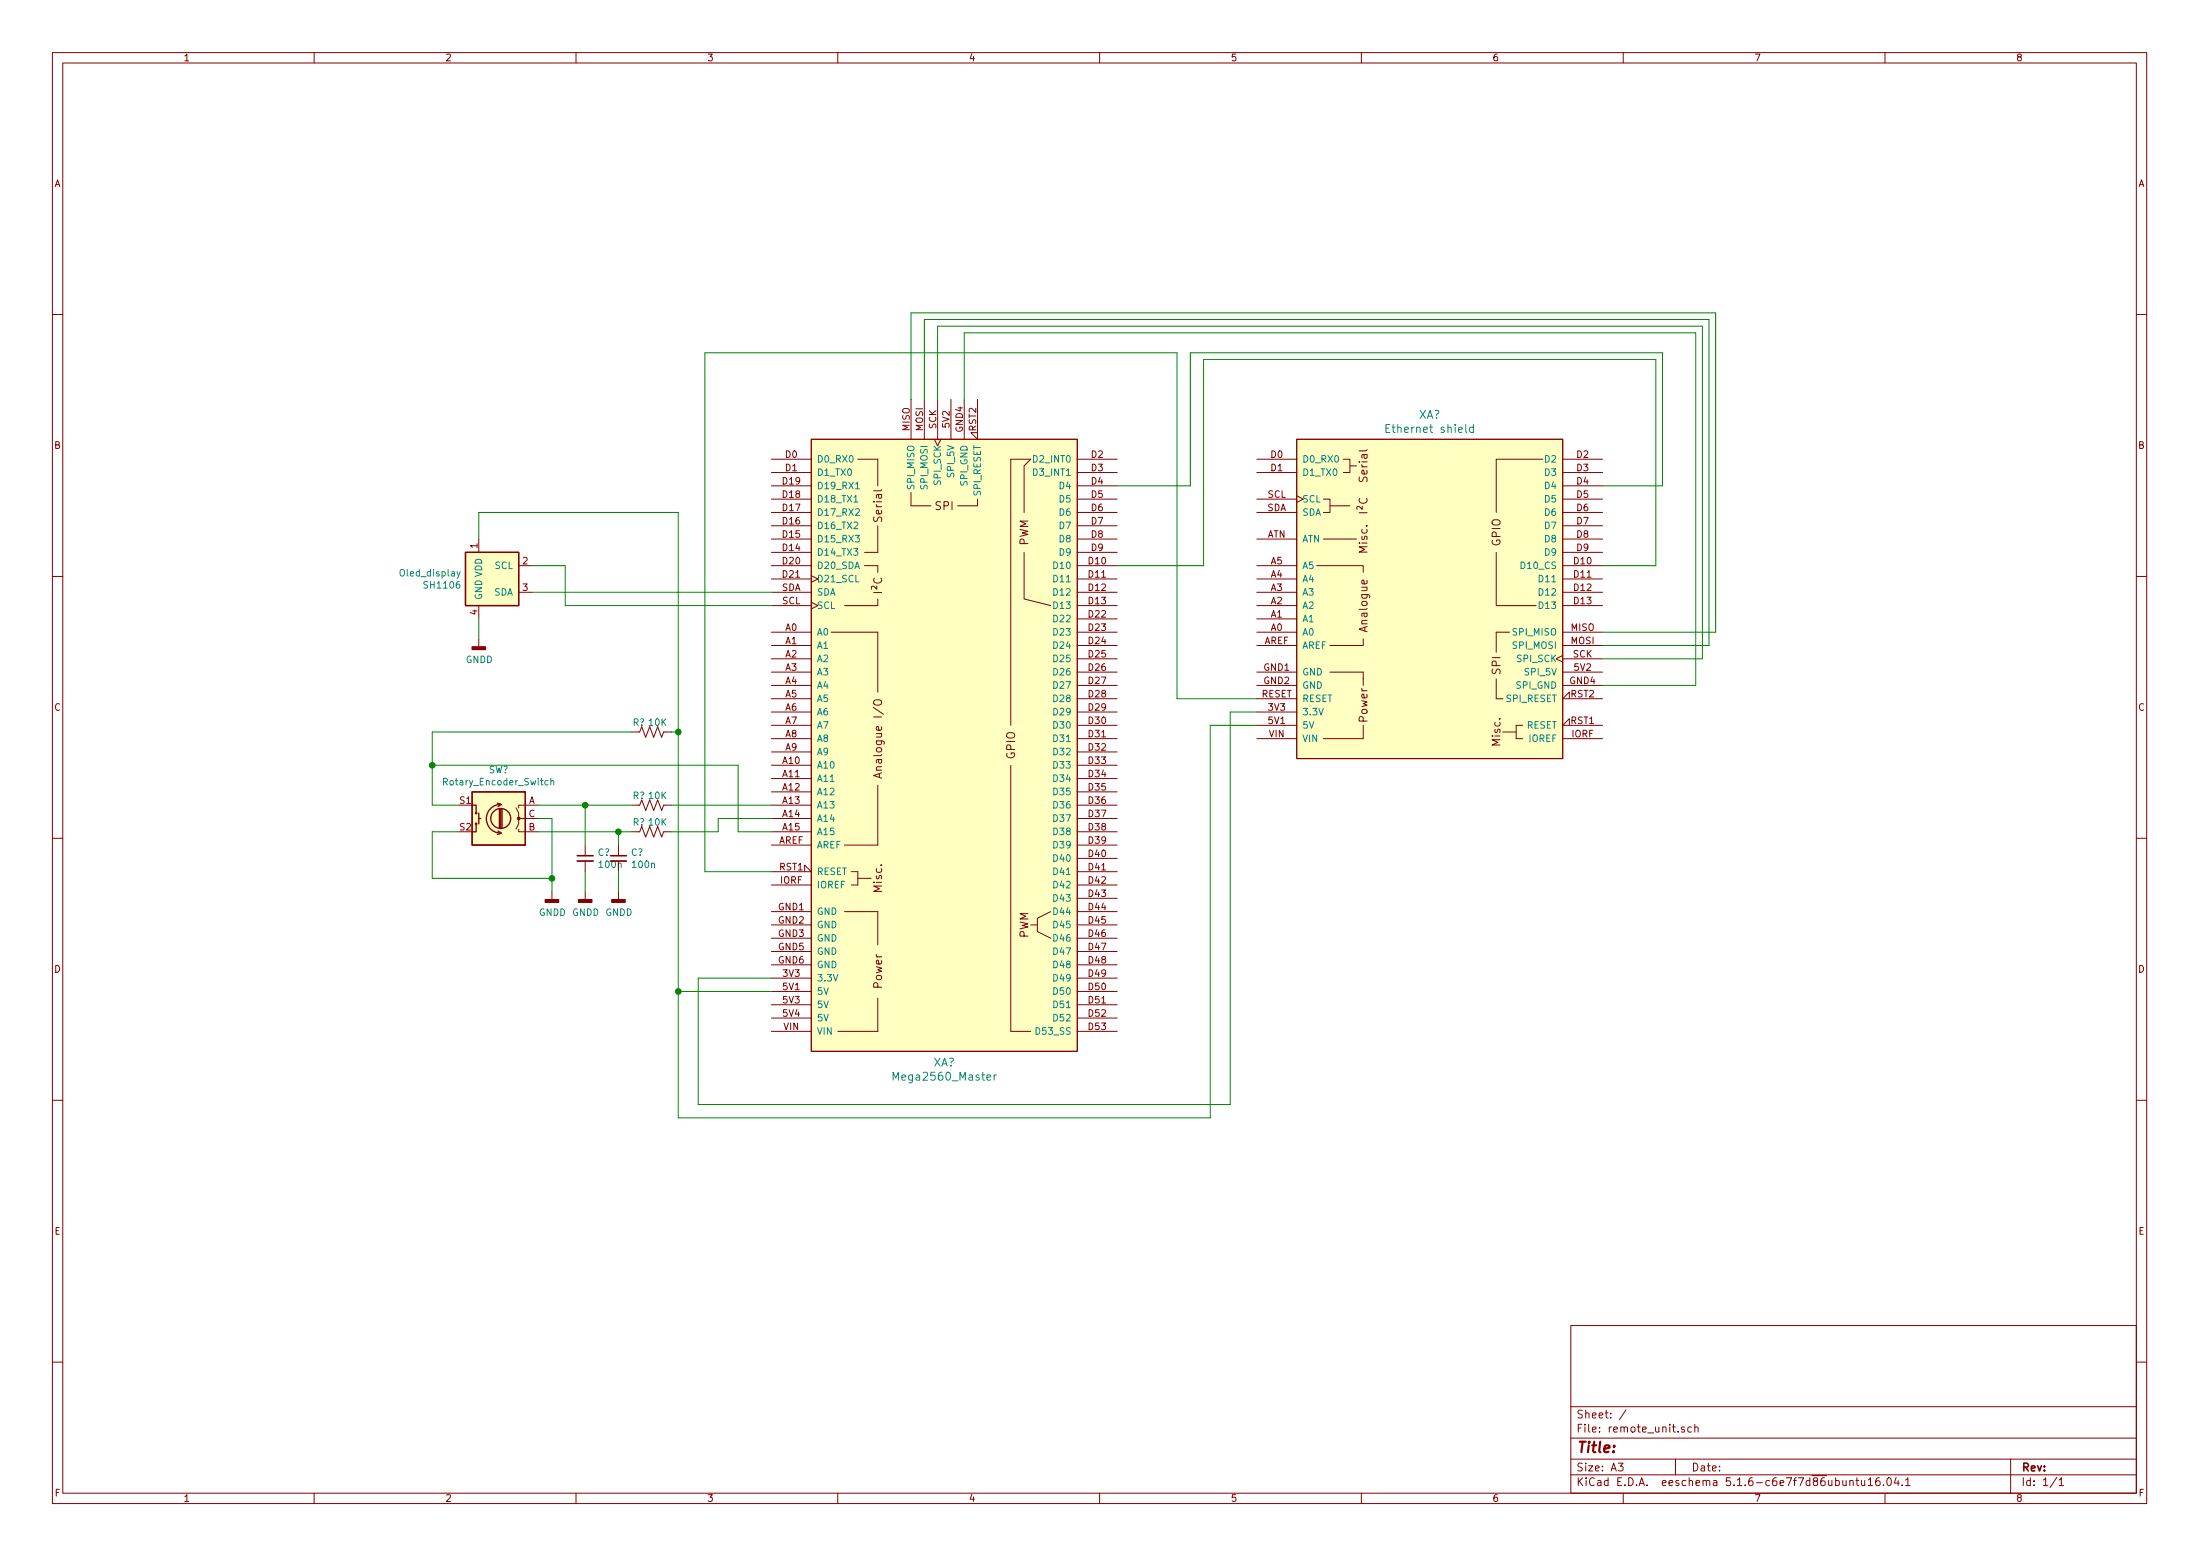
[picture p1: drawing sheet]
<svg xmlns="http://www.w3.org/2000/svg" width="420mm" height="297mm" viewBox="0 0 420 297" stroke-linecap="round" stroke-linejoin="round" font-family="sans-serif">
<g fill="none" stroke="#840000" stroke-width=".19">
<path d="M10 10h400v277h-400zM12 12h396v273.1h-396zM60 10v2M110 10v2M160 10v2M210 10v2M260 10v2M310 10v2M360 10v2M10 60h2M174 76.2v7.7M176.5 76.2v7.7"/>
<path d="M179.1 76.2v7.7M181.6 76.2v7.7M184.1 76.2v7.7M186.7 76.2v7.7l-1.3-1.3h1.3M408 60h2M147.3 87.7h7.6M147.3 90.2h7.6M147.3 92.7h7.6M147.3 95.3h7.6M147.3 97.8h7.6M154.9 83.9h50.8v116.8h-50.8zM163.8 87.7h3.8z"/>
<path d="M167.6 87.7v5zM174 94v2.6zM174 96.6h3.8zM178.4 83.9l.7 1.2 .6-1.2M182.9 96.6h3.8zM186.7 95.3v1.3zM193 87.7v50.8zM193 87.7h3.8l-1.2 1.2v8.9M205.7 87.7h7.7M205.7 90.2h7.7M205.7 92.7h7.7M205.7 95.3h7.7"/>
<path d="M205.7 97.8h7.7M240 87.7h7.6M240 90.2h7.6M240 95.3h7.6M240 97.8h7.6M247.6 83.9h50.8v60.9h-50.8zM247.6 94.7l1.3 .6-1.3 .6M252.7 95.3h1.3v2.5h-1.3M254 96.6h3.8M256.5 87.7h1.3v2.5h-1.3M257.8 88.9h1.3M294.6 87.7h-8.9v10.1"/>
<path d="M298.4 87.7h7.7M298.4 90.2h7.7M298.4 92.7h7.7M298.4 95.3h7.7M298.4 97.8h7.7M10 110h2M91.4 102.9v2.5M91.4 115.6v2.5M99.1 108h2.5M99.1 113.1h2.5M147.3 108h7.6M147.3 113.1h7.6"/>
<path d="M147.3 102.9h7.6M147.3 115.6h7.6M147.3 110.5h7.6M147.3 100.4h7.6M147.3 105.4h7.6M154.9 109.9l1.3 .6-1.3 .7M154.9 115l1.3 .6-1.3 .6M161.3 115.6h6.3zM165.1 108h2.5zM165.1 105.4h2.5zM167.6 114.3v1.3zM167.6 108v1.3z"/>
<path d="M167.6 100.4v5zM195.6 105.4v8.9l5.1 1.3M205.7 108h7.7M205.7 113.1h7.7M205.7 102.9h7.7M205.7 118.1h7.7M205.7 115.6h7.7M205.7 110.5h7.7M205.7 100.4h7.7M205.7 105.4h7.7M240 108h7.6M240 113.1h7.6"/>
<path d="M240 102.9h7.6M240 118.1h7.6M240 115.6h7.6M240 110.5h7.6M251.5 108h8.8v1.3M252.7 102.9h6.4M261 110.8l.1 .4-.2 .3-.8-.1v-.6l.3-.1 .2 .8M285.7 105.4v10.2h7.7M298.4 108h7.7M298.4 113.1h7.7M298.4 102.9h7.7M298.4 115.6h7.7"/>
<path d="M298.4 110.5h7.7M298.4 100.4h7.7M298.4 105.4h7.7M408 110h2M91.4 122v1.5M120.6 139.7h1.6l.4-1 .7 2.1 .8-2.1 .7 2.1 .8-2.1 .8 2.1 .3-1.1h1.6M147.3 135.9h7.6M147.3 138.5h7.6M147.3 128.3h7.6M147.3 120.7h7.6M147.3 123.2h7.6M147.3 130.8h7.6"/>
<path d="M147.3 133.4h7.6M147.3 125.8h7.6M158.7 120.7h8.9v11.4M167.1 133.7a1.04 1.04 0 0 1 1.3 .2l-.1 .5a.99 .99 0 0 1-1.4-.1v-.4zM205.7 135.9h7.7M205.7 138.5h7.7M205.7 128.3h7.7M205.7 120.7h7.7M205.7 123.2h7.7M205.7 130.8h7.7M205.7 133.4h7.7M205.7 125.8h7.7"/>
<path d="M240 135.9h7.6M240 138.5h7.6M240 128.3h7.6M240 120.7h7.6M240 123.2h7.6M240 130.8h7.6M240 133.4h7.6M254 128.3h6.3zM260.3 122v1.2h-6.3M260.3 128.3v2.5M260.3 138.5v2.5M285.7 129.6v3.8z"/>
<path d="M285.7 120.7v3.8zM285.7 133.4h1.3zM285.7 120.7h2.6zM287 139.7h2.6zM289.6 138.5v2.5zM289.6 138.5h1.2zM298.4 125.1l-1.2 .7 1.2 .6M298.4 128.3h7.7M298.4 120.7h7.7M298.4 123.2h7.7M298.4 130.8h7.7M298.4 125.8h7.7"/>
<path d="M299.7 138.5v-1.3l-1.3 1.3h7.7M299.7 133.4v-1.3l-1.3 1.3h7.7M98.6 154.2l.5 1v1h.5M99.1 158.3v.5h3.8M102.9 153.7h-3.8v.5M102.9 156.2h-3.8v1.1l-.5 1M120.6 158.8h1.6l.4-1 .7 2 .8-2 .7 2 .8-2 .8 2 .3-1h1.6M120.6 153.7h1.6l.4-1 .7 2 .8-2 .7 2 .8-2 .8 2 .3-1h1.6M147.3 158.8h7.6M147.3 153.7h7.6M147.3 156.2h7.6M147.3 141h7.6"/>
<path d="M147.3 146.1h7.6M147.3 148.6h7.6M147.3 151.2h7.6M147.3 143.5h7.6M167.6 149.9v11.4M167.9 147.7v.7M168.4 147.5l-1.5 .5 1.5 .6M193 146.1v50.8zM205.7 158.8h7.7M205.7 153.7h7.7M205.7 156.2h7.7M205.7 141h7.7"/>
<path d="M205.7 146.1h7.7M205.7 148.6h7.7M205.7 151.2h7.7M205.7 143.5h7.7M240 141h7.6M252.7 141h7.6zM289.6 141h1.2zM298.4 141h7.7M10 160h2M105.4 170.2v1.5M111.8 161.3v2.1M111.8 164.4v2"/>
<path d="M111.8 170.2v1.5M118.1 161.3v2.1M118.1 164.4v2M118.1 170.2v1.5M147.3 166.4h7.6l-1.2-1.3v1.3M147.3 176.6h7.6M147.3 161.3h7.6M147.3 168.9h7.6M147.3 174h7.6M147.3 179.1h7.6M161.3 174h6.3zM161.3 161.3h6.3z"/>
<path d="M162.6 168.9h1.2zM162.6 166.4h1.2zM163.8 167.7h2.6zM163.8 166.4v2.5zM167.6 174v6.4zM196.8 176.6h1.3M200.7 174l-2.6 1.3v2.5l2.6 1.3M205.7 176.6h7.7M205.7 161.3h7.7M205.7 163.9h7.7M205.7 166.4h7.7M205.7 168.9h7.7"/>
<path d="M205.7 171.5h7.7M205.7 174h7.7M205.7 179.1h7.7M408 160h2M147.3 196.9h7.6M147.3 186.7h7.6M147.3 189.3h7.6M147.3 191.8h7.6M147.3 194.3h7.6M147.3 181.6h7.6M147.3 184.2h7.6M160 196.9h7.6z"/>
<path d="M167.6 190.5v6.4zM193 196.9h3.8M205.7 196.9h7.7M205.7 186.7h7.7M205.7 189.3h7.7M205.7 191.8h7.7M205.7 194.3h7.7M205.7 181.6h7.7M205.7 184.2h7.7M10 210h2M408 210h2M300 253h108v32.1h-108z"/>
<path d="M10 260h2M300 278.5h108M300 274.5h108M300 268.5h108M309 279.3h1l-.5 .6 .4 .1v.7l-.2 .1-.7-.1M310.5 269.1l-1.2 2M320 278.5v3M321.7 272.5l-.4-.1-.2 .2 .1 .2 .5 .2v.3h-.6M323 272.5l-.4-.1-.3 .3 .2 .6h.5M323.7 272.5l.2-.1 .4 .1v.9M323.7 271.9v1.5M384 278.5v6.6"/>
<path d="M408 260h2M60 285.1v1.9M110 285.1v1.9M160 285.1v1.9M210 285.1v1.9M260 285.1v1.9M300 281.5h108M310 285.1v1.9M353.3 282.7l.2-.1 .4 .1v.9M354.4 282.6h.6M354.6 282.1v1.3l.4 .2M355.5 282.6v.8a.37 .37 0 0 0 .6 .1"/>
<path d="M356.1 282.6v1M356.8 282.5l.4-.4v1.5M356.8 283.6h.8M358.9 282.1a.59 .59 0 0 0-.7 .6l.1 .8 .2 .1 .5-.1 .1-.5-.2-.3h-.4l-.3 .3M359.7 283.5v.1M360 285.1v1.9M360.5 282.3l.2-.2a.81 .81 0 0 1 .6 .6 .81 .81 0 0 1-.3 .8l-.1 .1a.79 .79 0 0 1-.4-1.3zM362.1 282l-.3 1.1h.9M362.5 282.6v1M363.3 283.5v.1M363.9 282.5l.5-.4v1.5M363.9 283.6h.9"/>
<path d="M392.8 282l-1.3 2M393.2 282.5l.5-.4v1.5M393.2 283.6h.9"/>
</g>
<g fill="#840000" stroke="#840000" stroke-width=".25">
<path d="M90.2 123.5h2.5v.5h-2.5z"/>
<path d="M104.1 171.7h2.6v.5h-2.6z"/>
<path d="M110.5 171.7h2.5v.5h-2.5z"/>
<path d="M116.8 171.7h2.6v.5h-2.6z"/>
</g>
<path d="M110.2 164.4h3.1M116.6 164.4h3" fill="none" stroke="#840000" stroke-width=".33"/>
<path d="M110.2 163.4h3.1M116.6 163.4h3" fill="none" stroke="#840000" stroke-width=".3"/>
<g fill="#ffffc2" stroke="#ffffc2" stroke-width=".19">
<path d="M88.9 105.4h10.2v10.2h-10.2z"/>
<path d="M90.2 151.2h10.1v10.1h-10.1z"/>
<path d="M247.6 83.9h50.8v60.9h-50.8z"/>
<path d="M154.9 83.9h50.8v116.8h-50.8z"/>
</g>
<g fill="none" stroke="#840000" stroke-width=".25">
<path d="M88.9 105.4h10.2v10.2h-10.2zM90.2 151.2h10.1v10.1h-10.1zM90.2 153.7h.7v1.5M90.9 157.3v1.5h-.7M91.4 156.2h.4M91.4 155.2v2.1M95 153.3l.8 .3-.7 .4M95.1 158.7l.7 .3-.8 .3M95.4 154.5v3.5M95.6 153.6a2.74 2.74 0 0 0-2.7 2.7 2.74 2.74 0 0 0 2.7 2.7M95.6 154.5v3.5M95.9 154.5v3.5"/>
<circle cx="90.9" cy="157.3" r=".13"/>
<circle cx="90.9" cy="155.2" r=".13"/>
<circle cx="95.6" cy="156.2" r="1.9"/>
</g>
<g fill="none" stroke="#008484" stroke-width=".19">
<path d="M163.1 95.8h.7M163.4 93.3h.7M264.7 81.7h.5M265.4 81h-.7v1.6h.7M279.9 81v1.3l.3 .3M281.4 81.6l-.5-.1-.2 .3 .1 .7h.6M281.4 81v1.6M87.3 109.1l.3 .9M87.9 109.1l-.4 1.2-.2 .1M104.7 149.1l-.4-.1-.2 .2 .1 .6h.5M105.2 149.1h.5l.1 .7M105.2 148.6v1.2"/>
<path d="M170.6 206.2v-1.5l.5 1.1 .5-1.1v1.5M189.9 205.2v1M190.3 205.2l-.4 .3"/>
</g>
<circle cx="99.1" cy="156.2" r=".25" fill="#840000" stroke="#840000" stroke-width=".19"/>
<g fill="none" stroke="#008400" stroke-width=".19">
<path d="M174 76.2v-16.5h153.7v61h-21.6M176.5 76.2v-15.2h149.9v62.2h-20.3M179.1 76.2v-13.9h146v63.5h-19M184.1 76.2v-12.7h139.7v67.3h-17.7M213.4 92.7h13.9v-25.4h90.2v25.4h-11.4M91.4 102.9v-5.1h38.1v115.6h101.6v-74.9h8.9M91.4 118.1v3.9M101.6 108h6.3v7.6h39.4M101.6 113.1h45.7M213.4 108h16.5v-39.4h86.3v39.4h-10.1M120.6 139.7h-38.1v14h5.1M128.3 139.7h1.2"/>
<path d="M240 133.4h-15.2v-66.1h-90.2v99.1h12.7M240 135.9h-5.1v75h-101.6v-24.2h14M82.5 146.1h58.5v12.7h6.3M87.6 158.8h-5.1v8.9h22.9M102.9 156.2h2.5v14M102.9 158.8h17.7M102.9 153.7h17.7M111.8 153.7v7.6M118.1 158.8v2.5M128.3 153.7h19M147.3 156.2h-10.1v2.6h-8.9M111.8 166.4v3.8"/>
<path d="M118.1 166.4v3.8M129.5 189.3h17.8"/>
</g>
<g fill="#008400" stroke="#008400" stroke-width=".25">
<circle cx="118.1" cy="158.8" r=".51"/>
<circle cx="111.8" cy="153.7" r=".51"/>
<circle cx="105.4" cy="167.7" r=".51"/>
<circle cx="129.5" cy="189.3" r=".51"/>
<circle cx="129.5" cy="139.7" r=".51"/>
<circle cx="82.6" cy="146.1" r=".51"/>
</g>
<text font-size="2.8" fill="#840000" x="301" y="277.3">Title:</text>
<g font-size="2.1" fill="#008484">
<text x="265.4" y="82.6">Ethernet shield</text>
<text x="270.9" y="79.9">XA?</text>
<text x="178.2" y="203.6">XA?</text>
<text x="171.3" y="206.3">Mega2560_Master</text>
</g>
<g font-size="2.1" fill="#840000">
<text x="261.2" y="91.8" transform="rotate(-90 261.2 91.8)">Serial</text>
<text x="168.5" y="99.5" transform="rotate(-90 168.5 99.5)">Serial</text>
<text x="178.6" y="97.4">SPI</text>
<text x="261.2" y="98" transform="rotate(-90 261.2 98)">I²C</text>
<text x="196.4" y="104.2" transform="rotate(-90 196.4 104.2)">PWM</text>
<text x="261.2" y="105.5" transform="rotate(-90 261.2 105.5)">Misc.</text>
<text x="286.6" y="104.3" transform="rotate(-90 286.6 104.3)">GPIO</text>
<text x="168.5" y="113.2" transform="rotate(-90 168.5 113.2)">I²C</text>
<text x="261.2" y="120.4" transform="rotate(-90 261.2 120.4)">Analogue</text>
<text x="286.6" y="128.7" transform="rotate(-90 286.6 128.7)">SPI</text>
<text x="261.2" y="137.8" transform="rotate(-90 261.2 137.8)">Power</text>
<text x="286.6" y="142.4" transform="rotate(-90 286.6 142.4)">Misc.</text>
<text x="168.5" y="147.5" transform="rotate(-90 168.5 147.5)">Analogue I/O</text>
<text x="193.9" y="144.9" transform="rotate(-90 193.9 144.9)">GPIO</text>
<text x="168.5" y="170.3" transform="rotate(-90 168.5 170.3)">Misc.</text>
<text x="196.4" y="179.2" transform="rotate(-90 196.4 179.2)">PWM</text>
<text x="168.5" y="188.6" transform="rotate(-90 168.5 188.6)">Power</text>
<text x="301" y="273.5">File: remote_unit.sch</text>
<text x="301" y="270.8">Sheet: /</text>
<text x="301" y="280.9">Size: A3</text>
<text x="323" y="280.9">Date:</text>
<text x="386" y="280.9">Rev:</text>
<text x="301" y="283.7">KiCad E.D.A. eeschema 5.1.6-c6e7f7d86ubuntu16.04.1</text>
<text x="386" y="283.7">Id: 1/1</text>
</g>
<g font-size="1.8" fill="#840000">
<text x="35" y="11.7">1</text>
<text x="85" y="11.7">2</text>
<text x="135" y="11.7">3</text>
<text x="185" y="11.7">4</text>
<text x="235" y="11.7">5</text>
<text x="285" y="11.7">6</text>
<text x="335" y="11.7">7</text>
<text x="385" y="11.7">8</text>
<text x="10.4" y="35.7">A</text>
<text x="408.4" y="35.7">A</text>
<text x="173.7" y="82.3" transform="rotate(-90 173.7 82.3)">MISO</text>
<text x="176.3" y="82.3" transform="rotate(-90 176.3 82.3)">MOSI</text>
<text x="178.8" y="81.9" transform="rotate(-90 178.8 81.9)">SCK</text>
<text x="181.4" y="81.6" transform="rotate(-90 181.4 81.6)">5V2</text>
<text x="183.9" y="82.5" transform="rotate(-90 183.9 82.5)">GND4</text>
<text x="186.4" y="82.3" transform="rotate(-90 186.4 82.3)">RST2</text>
<text x="10.4" y="85.7">B</text>
<text x="150" y="87.4">D0</text>
<text x="150" y="90">D1</text>
<text x="208.4" y="87.4">D2</text>
<text x="208.4" y="90">D3</text>
<text x="242.7" y="87.4">D0</text>
<text x="242.7" y="90">D1</text>
<text x="301.1" y="87.4">D2</text>
<text x="301.1" y="90">D3</text>
<text x="408.4" y="85.7">B</text>
<text x="149.5" y="95">D18</text>
<text x="149.5" y="92.5">D19</text>
<text x="208.4" y="92.5">D4</text>
<text x="208.4" y="95">D5</text>
<text x="242.1" y="95">SCL</text>
<text x="301.1" y="92.5">D4</text>
<text x="301.1" y="95">D5</text>
<text x="149.5" y="100.1">D16</text>
<text x="149.5" y="97.6">D17</text>
<text x="208.4" y="97.6">D6</text>
<text x="208.4" y="100.1">D7</text>
<text x="242" y="97.6">SDA</text>
<text x="301.1" y="97.6">D6</text>
<text x="301.1" y="100.1">D7</text>
<text x="91.2" y="104.7" transform="rotate(-90 91.2 104.7)">1</text>
<text x="99.8" y="107.7">2</text>
<text x="149.5" y="105.2">D14</text>
<text x="149.5" y="102.7">D15</text>
<text x="149.5" y="107.7">D20</text>
<text x="207.9" y="107.7">D10</text>
<text x="208.4" y="102.7">D8</text>
<text x="208.4" y="105.2">D9</text>
<text x="242" y="102.7">ATN</text>
<text x="242.7" y="107.7">A5</text>
<text x="300.6" y="107.7">D10</text>
<text x="301.1" y="102.7">D8</text>
<text x="301.1" y="105.2">D9</text>
<text x="99.8" y="112.8">3</text>
<text x="149.3" y="112.8">SDA</text>
<text x="149.5" y="110.3">D21</text>
<text x="207.9" y="110.3">D11</text>
<text x="207.9" y="112.8">D12</text>
<text x="242.7" y="112.8">A3</text>
<text x="242.7" y="110.3">A4</text>
<text x="300.6" y="110.3">D11</text>
<text x="300.6" y="112.8">D12</text>
<text x="91.2" y="117.4" transform="rotate(-90 91.2 117.4)">4</text>
<text x="149.4" y="115.4">SCL</text>
<text x="207.9" y="115.4">D13</text>
<text x="207.9" y="117.9">D22</text>
<text x="242.7" y="117.9">A1</text>
<text x="242.7" y="115.4">A2</text>
<text x="300.6" y="115.4">D13</text>
<text x="150" y="120.4">A0</text>
<text x="150" y="123">A1</text>
<text x="150" y="125.5">A2</text>
<text x="207.9" y="120.4">D23</text>
<text x="207.9" y="123">D24</text>
<text x="207.9" y="125.5">D25</text>
<text x="241.4" y="123">AREF</text>
<text x="242.7" y="120.4">A0</text>
<text x="300" y="120.4">MISO</text>
<text x="300" y="123">MOSI</text>
<text x="300.4" y="125.5">SCK</text>
<text x="150" y="128.1">A3</text>
<text x="150" y="130.6">A4</text>
<text x="207.9" y="128.1">D26</text>
<text x="207.9" y="130.6">D27</text>
<text x="241.4" y="128.1">GND1</text>
<text x="241.4" y="130.6">GND2</text>
<text x="299.8" y="130.6">GND4</text>
<text x="300.7" y="128.1">5V2</text>
<text x="10.4" y="135.7">C</text>
<text x="150" y="133.1">A5</text>
<text x="150" y="135.7">A6</text>
<text x="207.9" y="133.1">D28</text>
<text x="207.9" y="135.7">D29</text>
<text x="240.9" y="133.1">RESET</text>
<text x="242.3" y="135.7">3V3</text>
<text x="300" y="133.1">RST2</text>
<text x="408.4" y="135.7">C</text>
<text x="150" y="138.2">A7</text>
<text x="150" y="140.8">A8</text>
<text x="150" y="143.3">A9</text>
<text x="207.9" y="138.2">D30</text>
<text x="207.9" y="140.8">D31</text>
<text x="207.9" y="143.3">D32</text>
<text x="242.3" y="138.2">5V1</text>
<text x="242.4" y="140.8">VIN</text>
<text x="300" y="138.2">RST1</text>
<text x="300.2" y="140.8">IORF</text>
<text x="149.5" y="145.8">A10</text>
<text x="149.5" y="148.4">A11</text>
<text x="207.9" y="145.8">D33</text>
<text x="207.9" y="148.4">D34</text>
<text x="87.8" y="153.5">S1</text>
<text x="101" y="153.5">A</text>
<text x="101" y="156">C</text>
<text x="149.5" y="150.9">A12</text>
<text x="149.5" y="153.5">A13</text>
<text x="149.5" y="156">A14</text>
<text x="207.9" y="150.9">D35</text>
<text x="207.9" y="153.5">D36</text>
<text x="207.9" y="156">D37</text>
<text x="87.8" y="158.5">S2</text>
<text x="101" y="158.5">B</text>
<text x="148.7" y="161.1">AREF</text>
<text x="149.5" y="158.5">A15</text>
<text x="207.9" y="158.5">D38</text>
<text x="207.9" y="161.1">D39</text>
<text x="148.9" y="166.2">RST1</text>
<text x="207.9" y="163.6">D40</text>
<text x="207.9" y="166.2">D41</text>
<text x="148.7" y="173.8">GND1</text>
<text x="149" y="168.7">IORF</text>
<text x="207.9" y="168.7">D42</text>
<text x="207.9" y="171.2">D43</text>
<text x="207.9" y="173.8">D44</text>
<text x="148.7" y="176.3">GND2</text>
<text x="148.7" y="178.9">GND3</text>
<text x="207.9" y="176.3">D45</text>
<text x="207.9" y="178.9">D46</text>
<text x="10.4" y="185.7">D</text>
<text x="148.7" y="181.4">GND5</text>
<text x="148.7" y="183.9">GND6</text>
<text x="207.9" y="181.4">D47</text>
<text x="207.9" y="183.9">D48</text>
<text x="408.4" y="185.7">D</text>
<text x="149.6" y="186.5">3V3</text>
<text x="149.6" y="189">5V1</text>
<text x="149.6" y="191.6">5V3</text>
<text x="207.9" y="186.5">D49</text>
<text x="207.9" y="189">D50</text>
<text x="207.9" y="191.6">D51</text>
<text x="149.6" y="194.1">5V4</text>
<text x="149.7" y="196.6">VIN</text>
<text x="207.9" y="194.1">D52</text>
<text x="207.9" y="196.6">D53</text>
<text x="10.4" y="235.7">E</text>
<text x="408.4" y="235.7">E</text>
<text x="10.5" y="285.7">F</text>
<text x="35" y="286.7">1</text>
<text x="85" y="286.7">2</text>
<text x="135" y="286.7">3</text>
<text x="185" y="286.7">4</text>
<text x="235" y="286.7">5</text>
<text x="285" y="286.7">6</text>
<text x="335" y="286.7">7</text>
<text x="385" y="286.7">8</text>
<text x="408.5" y="285.7">F</text>
</g>
<g font-size="1.8" fill="#008484">
<text x="156" y="88.3">D0_RX0</text>
<text x="197.6" y="88.3">D2_INT0</text>
<text x="248.7" y="88.3">D0_RX0</text>
<text x="295.2" y="88.3">D2</text>
<text x="156" y="90.8">D1_TX0</text>
<text x="156" y="95.9">D18_TX1</text>
<text x="156" y="93.4">D19_RX1</text>
<text x="174.6" y="93.2" transform="rotate(-90 174.6 93.2)">SPI_MISO</text>
<text x="177.2" y="93.2" transform="rotate(-90 177.2 93.2)">SPI_MOSI</text>
<text x="179.7" y="92.4" transform="rotate(-90 179.7 92.4)">SPI_SCK</text>
<text x="182.2" y="90.9" transform="rotate(-90 182.2 90.9)">SPI_5V</text>
<text x="184.8" y="92.6" transform="rotate(-90 184.8 92.6)">SPI_GND</text>
<text x="187.3" y="94.6" transform="rotate(-90 187.3 94.6)">SPI_RESET</text>
<text x="197.6" y="90.8">D3_INT1</text>
<text x="202.5" y="93.4">D4</text>
<text x="202.5" y="95.9">D5</text>
<text x="248.7" y="90.8">D1_TX0</text>
<text x="248.7" y="95.9">SCL</text>
<text x="295.2" y="90.8">D3</text>
<text x="295.2" y="93.4">D4</text>
<text x="295.2" y="95.9">D5</text>
<text x="156" y="101">D16_TX2</text>
<text x="156" y="98.5">D17_RX2</text>
<text x="202.5" y="98.5">D6</text>
<text x="202.5" y="101">D7</text>
<text x="248.7" y="98.5">SDA</text>
<text x="295.2" y="98.5">D6</text>
<text x="295.2" y="101">D7</text>
<text x="156" y="106.1">D14_TX3</text>
<text x="156" y="103.5">D15_RX3</text>
<text x="202.5" y="103.5">D8</text>
<text x="202.5" y="106.1">D9</text>
<text x="248.7" y="103.5">ATN</text>
<text x="295.2" y="103.5">D8</text>
<text x="295.2" y="106.1">D9</text>
<text x="76.6" y="110">Oled_display</text>
<text x="81.2" y="112.4">SH1106</text>
<text x="94.3" y="113.7">SDA</text>
<text x="94.5" y="108.6">SCL</text>
<text x="156" y="108.6">D20_SDA</text>
<text x="156" y="111.2">D21_SCL</text>
<text x="156" y="113.7">SDA</text>
<text x="201.5" y="108.6">D10</text>
<text x="201.5" y="111.2">D11</text>
<text x="201.5" y="113.7">D12</text>
<text x="248.7" y="113.7">A3</text>
<text x="248.7" y="111.2">A4</text>
<text x="248.7" y="108.6">A5</text>
<text x="290.8" y="108.6">D10_CS</text>
<text x="294.2" y="111.2">D11</text>
<text x="294.2" y="113.7">D12</text>
<text x="92.1" y="114.6" transform="rotate(-90 92.1 114.6)">GND VDD</text>
<text x="156" y="116.2">SCL</text>
<text x="201.5" y="116.2">D13</text>
<text x="201.5" y="118.8">D22</text>
<text x="248.7" y="118.8">A1</text>
<text x="248.7" y="116.2">A2</text>
<text x="294.2" y="116.2">D13</text>
<text x="156" y="121.3">A0</text>
<text x="156" y="123.9">A1</text>
<text x="201.5" y="121.3">D23</text>
<text x="201.5" y="123.9">D24</text>
<text x="248.7" y="121.3">A0</text>
<text x="248.7" y="123.9">AREF</text>
<text x="289.1" y="121.3">SPI_MISO</text>
<text x="289.1" y="123.9">SPI_MOSI</text>
<text x="89" y="126.6">GNDD</text>
<text x="156" y="126.4">A2</text>
<text x="156" y="128.9">A3</text>
<text x="156" y="131.5">A4</text>
<text x="201.5" y="126.4">D25</text>
<text x="201.5" y="128.9">D26</text>
<text x="201.5" y="131.5">D27</text>
<text x="248.7" y="128.9">GND</text>
<text x="248.7" y="131.5">GND</text>
<text x="289.7" y="131.5">SPI_GND</text>
<text x="289.9" y="126.4">SPI_SCK</text>
<text x="291.4" y="128.9">SPI_5V</text>
<text x="156" y="134">A5</text>
<text x="156" y="136.6">A6</text>
<text x="201.5" y="134">D28</text>
<text x="201.5" y="136.6">D29</text>
<text x="248.7" y="136.6">3.3V</text>
<text x="248.7" y="134">RESET</text>
<text x="287.7" y="134">SPI_RESET</text>
<text x="120.9" y="138.6">R? 10K</text>
<text x="156" y="139.1">A7</text>
<text x="156" y="141.6">A8</text>
<text x="201.5" y="139.1">D30</text>
<text x="201.5" y="141.6">D31</text>
<text x="248.7" y="139.1">5V</text>
<text x="248.7" y="141.6">VIN</text>
<text x="291.5" y="139.1">RESET</text>
<text x="292" y="141.6">IOREF</text>
<text x="85.1" y="149.9">Rotary_Encoder_Switch</text>
<text x="93.3" y="147.6">SW?</text>
<text x="156" y="146.7">A10</text>
<text x="156" y="149.3">A11</text>
<text x="156" y="144.2">A9</text>
<text x="201.5" y="144.2">D32</text>
<text x="201.5" y="146.7">D33</text>
<text x="201.5" y="149.3">D34</text>
<text x="120.9" y="152.5">R? 10K</text>
<text x="156" y="151.8">A12</text>
<text x="156" y="154.3">A13</text>
<text x="201.5" y="151.8">D35</text>
<text x="201.5" y="154.3">D36</text>
<text x="120.9" y="157.6">R? 10K</text>
<text x="156" y="156.9">A14</text>
<text x="156" y="159.4">A15</text>
<text x="156" y="162">AREF</text>
<text x="201.5" y="156.9">D37</text>
<text x="201.5" y="159.4">D38</text>
<text x="201.5" y="162">D39</text>
<text x="114.2" y="163.4">C?</text>
<text x="114.6" y="165.7">100n</text>
<text x="120.5" y="163.4">C?</text>
<text x="120.9" y="165.7">100n</text>
<text x="156" y="167">RESET</text>
<text x="201.5" y="164.5">D40</text>
<text x="201.5" y="167">D41</text>
<text x="156" y="169.6">IOREF</text>
<text x="201.5" y="169.6">D42</text>
<text x="201.5" y="172.1">D43</text>
<text x="102.9" y="174.8">GNDD GNDD GNDD</text>
<text x="156" y="174.7">GND</text>
<text x="156" y="177.2">GND</text>
<text x="156" y="179.7">GND</text>
<text x="201.5" y="174.7">D44</text>
<text x="201.5" y="177.2">D45</text>
<text x="201.5" y="179.7">D46</text>
<text x="156" y="182.3">GND</text>
<text x="156" y="184.8">GND</text>
<text x="201.5" y="182.3">D47</text>
<text x="201.5" y="184.8">D48</text>
<text x="156" y="187.4">3.3V</text>
<text x="156" y="189.9">5V</text>
<text x="201.5" y="187.4">D49</text>
<text x="201.5" y="189.9">D50</text>
<text x="156" y="192.4">5V</text>
<text x="156" y="195">5V</text>
<text x="156" y="197.5">VIN</text>
<text x="198.1" y="197.5">D53_SS</text>
<text x="201.5" y="192.4">D51</text>
<text x="201.5" y="195">D52</text>
</g>
</svg>
